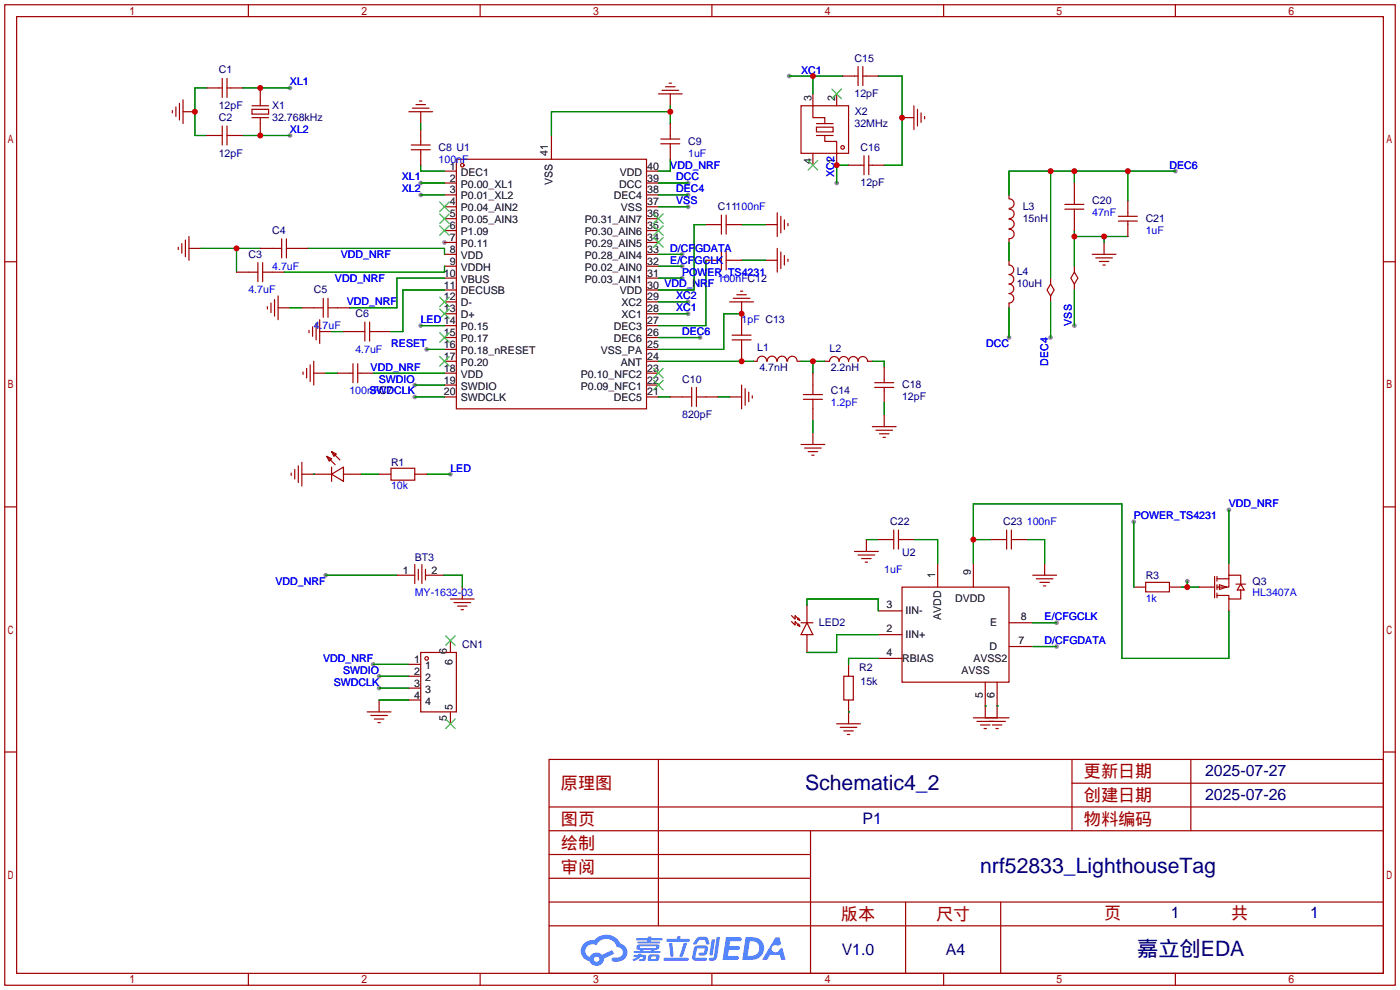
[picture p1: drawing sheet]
<svg xmlns="http://www.w3.org/2000/svg" width="299mm" height="212mm" viewBox="0 0 299 212" stroke-linecap="round" stroke-linejoin="round" font-family="sans-serif">
<g fill="#999">
<circle cx="95" cy="51.8" r=".51"/>
<circle cx="62" cy="18.8" r=".51"/>
<circle cx="62" cy="29" r=".51"/>
<circle cx="89.9" cy="39.1" r=".51"/>
<circle cx="89.9" cy="41.7" r=".51"/>
<circle cx="91.2" cy="74.7" r=".51"/>
<circle cx="88.6" cy="82.3" r=".51"/>
<circle cx="88.6" cy="84.8" r=".51"/>
<circle cx="168.7" cy="16.3" r=".51"/>
<circle cx="178.8" cy="39.1" r=".51"/>
<circle cx="147.1" cy="64.5" r=".51"/>
<circle cx="147.1" cy="67.1" r=".51"/>
<circle cx="149.6" cy="72.1" r=".51"/>
<circle cx="147.1" cy="44.2" r=".51"/>
<circle cx="147.1" cy="41.7" r=".51"/>
<circle cx="147.1" cy="39.1" r=".51"/>
<circle cx="225.8" cy="133.1" r=".51"/>
<circle cx="225.8" cy="138.2" r=".51"/>
<circle cx="79.8" cy="142" r=".51"/>
<circle cx="81" cy="144.5" r=".51"/>
<circle cx="81" cy="147.1" r=".51"/>
<circle cx="215.6" cy="72.1" r=".51"/>
<circle cx="224.5" cy="72.1" r=".51"/>
<circle cx="69.6" cy="122.9" r=".51"/>
<circle cx="251.2" cy="36.6" r=".51"/>
<circle cx="229.6" cy="69.6" r=".51"/>
<circle cx="89.9" cy="69.6" r=".51"/>
<circle cx="96.3" cy="101.3" r=".51"/>
<circle cx="242.3" cy="111.5" r=".51"/>
<circle cx="253.7" cy="124.2" r=".51"/>
<circle cx="262.6" cy="109" r=".51"/>
<circle cx="145.8" cy="59.4" r=".51"/>
<circle cx="145.8" cy="54.4" r=".51"/>
<circle cx="145.8" cy="56.9" r=".51"/>
</g>
<g fill="none" stroke="#a10000" stroke-width=".25">
<path d="M1 1h297.2v209.6h-297.2zM3.6 3.6h292.1v204.4h-292.1zM53.1 1v2.6M102.6 1v2.6M152.1 1v2.6M201.7 1v2.6M251.2 1v2.6M1 55.9h2.6M295.7 55.9h2.5M1 108.3h2.6M295.7 108.3h2.5M1 160.7h2.6"/>
<path d="M117.3 162.3h178.4v45.7h-178.4zM117.3 177.5h178.4M117.3 172.5h178.4M140.7 162.3v35.6M173.2 177.5v30.5M229.1 162.3v15.2M229.1 167.4h66.6M254.5 162.3v15.2M295.7 160.7h2.5M117.3 182.6h55.9M117.3 197.9h178.4M117.3 192.8h178.4"/>
<path d="M117.3 187.7h55.9M193.5 192.8v15.2M213.9 192.8v15.2M53.1 208v2.6M102.6 208v2.6M152.1 208v2.6M201.7 208v2.6M251.2 208v2.6"/>
</g>
<g fill="#5487ff">
<path d="M155.2 200.3h2.6a.48 .48 0 0 1 .7 .4 .48 .48 0 0 1-.6 .4h-1.8l-.2 1.1h1.9a.43 .43 0 0 1 .4 .4 .43 .43 0 0 1-.5 .4h-1.9l-.2 1.3h1.7a.45 .45 0 0 1 .5 .2 .45 .45 0 0 1-.1 .6h-3.3z"/>
<path d="M165.7 200.3h.9l.4 1.5-.8 .3a.84 .84 0 0 0-1.2 .3 .84 .84 0 0 0 .4 1.1 .84 .84 0 0 0 1.1-.4l.1-.2 .6-.3 .7 2.5h-1l-.2-1h-2.1l-.6 1h-1.1z"/>
<path d="M152.1 200.8h.7l-.5 3.1a.36 .36 0 0 1-.3 .3 .36 .36 0 0 1-.4-.3z"/>
<path d="M153.2 200.2h.7l-.6 4.3a1.13 1.13 0 0 1-1.8 .6l.2-.4h.7l.2-.2z"/>
<path d="M148.9 200.6l.6-.4h1a.77 .77 0 0 1 .9 .5l.3 1-.2 .2h-.5l-.3-.9-.2-.2-1 .1-.7 1-.6-.1-.1-.2z"/>
<path d="M148.4 202.4l.6-.3h1.7a.81 .81 0 0 1 .7 .5 .81 .81 0 0 1-.2 .8 .81 .81 0 0 1-.9 .8h-.7a.32 .32 0 0 1-.3-.3 .32 .32 0 0 1 .4-.3h.7l.2-.9-1.6 .1-.4 1.8 2.2 .1a.32 .32 0 0 1 .3 .4 .32 .32 0 0 1-.4 .2h-2.2l-.5-.3-.1-.5z"/>
<path d="M141.9 204.7h5a.33 .33 0 0 1 .3 .3 .33 .33 0 0 1-.3 .3h-4.9l-.2-.1z"/>
<path d="M146.1 201.5h.8l-.7 2a.98 .98 0 0 1-.7 1.1l-.3-.3z"/>
<path d="M143 201.6h.7l.3 2.5a.34 .34 0 0 1-.3 .4 .34 .34 0 0 1-.4-.3z"/>
<path d="M142.5 200.7h2.1l.3-.6h.6l-.1 .6h1.7a.32 .32 0 0 1 .4 .3 .32 .32 0 0 1-.4 .3h-4.5l-.2-.2z"/>
<path d="M135.5 204.1h.9l.1-.3h.6v.3h.8a.82 .82 0 0 1-.5 1.3h-.8v-.4l.7-.1 .1-.3a.68 .68 0 0 0-1 .4l-1.1 .4-.1-.4 .9-.5h-.7z"/>
<path d="M136 200.5h2.4l.1-.3h.7v.3h2.2l.2 .3-.2 .2h-2.3v.2h1.8l.2 .3-.2 .1h-4.5l-.1-.4h2l.1-.2h-2.3l-.1-.2z"/>
<path d="M159.4 200.3l-.8 4.9h1.7a2.5 2.5 0 0 0 3-2.5 2.5 2.5 0 0 0-3.1-2.4zM160.3 201.1a1.61 1.61 0 0 1 2 1.5 1.61 1.61 0 0 1-1.8 1.7h-.7z"/>
<path d="M136.2 202a.55 .55 0 0 0-.2 .8 .55 .55 0 0 0 .7 .2l.1 .3h-1.3v.3l5.4 .1 .3-.2-.2-.2h-1.2l.2-.3a.7 .7 0 0 0 .8-.3 .7 .7 0 0 0 0-.8l-4.2-.1zM136.8 202.3l3.3-.1 .1 .1-.2 .3h-3.2zM137.5 203h1.7l-.2 .3h-1.4z"/>
<path d="M138.6 204.2a1.05 1.05 0 0 0 0 1.2 2.91 2.91 0 0 0 2.2-.2 .98 .98 0 0 0 0-1.2h-1.6zM139.2 204.5l.9-.1 .1 .4-.2 .2-.8-.1z"/>
<path d="M124.9 201.6a2.23 2.23 0 0 0-.7 2.3 2.23 2.23 0 0 0 1.8 1.6 1.58 1.58 0 0 0 1.8 .9 1.58 1.58 0 0 0 1.3-1.5l2.2-1.1-.5-.7-2.1 1a1.65 1.65 0 0 0-2.7 .4 1.45 1.45 0 0 1-.8-1.9 1.45 1.45 0 0 1 2-.7l.3 .1a2.3 2.3 0 0 1 2.3-1.3 2.3 2.3 0 0 1 2 1.7 1.12 1.12 0 0 1 1.3 1 1.12 1.12 0 0 1-1.1 1.2h-.7a.45 .45 0 0 0-.6 .4 .45 .45 0 0 0 .5 .5 2.21 2.21 0 0 0 2.2-.5 2.21 2.21 0 0 0 .5-2.3 2.13 2.13 0 0 0-1.3-1.1 3.3 3.3 0 0 0-5.6-.7l-1.1 .1zM127 205a.57 .57 0 0 1 1.1 0 .57 .57 0 0 1-1.1 0z"/>
</g>
<g fill="none" stroke="#a10000" stroke-width=".25">
<path d="M44.2 18.8h3.3M47.5 16.8v4M48.5 16.8v4M48.5 18.8h3.3M55.6 18.8v3.8M141.5 19.3h3.5M142.2 18.5h2.1M143 17.8h.5M180.1 16.3h3.3M183.4 14.2v4.1M184.4 14.2v4.1M184.4 16.3h3.3"/>
<path d="M36.8 23.6v.5M37.6 22.9v2M38.4 22.1v3.6M39.1 23.9h2.6M39.1 21.3v5.1M44.2 29h3.3M47.5 26.9v4.1M48.5 29h3.3M48.5 26.9v4.1M53.8 23.4h3.6v1h-3.6zM53.8 22.6h3.6M53.8 25.1h3.6"/>
<path d="M55.6 25.1v3.9M87.4 23.9h5.1M87.9 32h4M87.9 31h4M88.1 23.1h3.6M88.9 22.4h2M89.7 21.6h.5M89.9 23.9v2.5M89.9 27.7v3.3M89.9 32v3.3M95 36.6h2.5M95 39.1h2.5"/>
<path d="M97.5 34h40.7v53.4h-40.7zM117.9 29v5M138.2 36.6h2.5M138.2 39.1h2.5M140.7 20.1h5.1M141.2 30.7h4.1M141.2 29.7h4.1M143.3 20.1v2.5M143.3 26.4v3.3M143.3 30.7v3.3M171.2 22.6h10.2v10.2h-10.2zM173.7 20.1v5h2.6v1.3"/>
<path d="M173.7 32.8v2.5M174.5 27.2h3.6v1h-3.6zM174.5 29h3.6M174.5 26.4h3.6M176.3 29v1.2h2.5v5.1M178.8 20.1v2.5M181.4 35.3h3.3M184.7 33.3v4M185.7 33.3v4M185.7 35.3h3.3M192.8 25.1h2.5M195.3 22.6v5.1"/>
<path d="M196.1 23.4v3.5M196.8 24.1v2.1M197.6 24.9v.5M229.6 39.1v4.6M38.1 52.8v.5M38.9 52.1v2M39.6 51.3v3.6M40.4 53.1h2.5M40.4 50.5v5.1M50.5 58.2h4.6M55.1 56.1v4.1M55.6 53.1h4.6"/>
<path d="M56.1 56.1v4.1M56.1 58.2h4.6M60.2 51.1v4M61.2 53.1h4.6M61.2 51.1v4M95 41.7h2.5M95 44.2h2.5M95 46.7h2.5M95 49.3h2.5M95 51.8h2.5M95 54.4h2.5M95 56.9h2.5"/>
<path d="M95 59.4h2.5M138.2 41.7h2.5M138.2 44.2h2.5M138.2 46.7h2.5M138.2 49.3h2.5M138.2 51.8h2.5M138.2 54.4h2.5M138.2 56.9h2.5M138.2 59.4h2.5M150.9 55.6h3.3M150.9 48h3.3M154.2 46v4"/>
<path d="M154.2 53.6v4.1M155.2 55.6h3.3M155.2 48h3.3M155.2 46v4M155.2 53.6v4.1M163.6 55.6h2.5M163.6 48h2.5M166.1 45.5v5M166.1 53.1v5.1M166.9 46.2v3.6M166.9 53.8v3.6M167.6 47v2"/>
<path d="M167.6 54.6v2M168.4 47.8v.5M168.4 55.4v.5M215.6 55.6l.1 1a1.02 1.02 0 0 1 1 1.1 1.02 1.02 0 0 1-1.1 1 1.02 1.02 0 0 1 1.1 1 1.02 1.02 0 0 1-1.1 1 1.02 1.02 0 0 1 1.1 1 1.02 1.02 0 0 1-1.1 1 1.02 1.02 0 0 1 1.1 1.1 1.02 1.02 0 0 1-1.1 1v1M215.6 41.7v.7M215.6 51.1v.7M215.7 49a1.01 1.01 0 0 1 1.1 1 1.01 1.01 0 0 1-1.1 1M215.7 42.5a1.01 1.01 0 0 1 1 1 1.01 1.01 0 0 1-1 1M215.7 46.8a1.01 1.01 0 0 1 1.1 1.1 1.01 1.01 0 0 1-1.1 1M215.7 44.7a1.01 1.01 0 0 1 1.1 1 1.01 1.01 0 0 1-1.1 1M224.5 59.4v1.3M227.6 44.7h4"/>
<path d="M227.6 43.7h4M229.6 58.2l.8 1.2-.8 1.3-.7-1.3zM229.6 44.7v4.6M229.6 56.9v1.3M233.4 54.4h5.1M234.2 55.1h3.5M234.9 55.9h2.1M235.7 56.6h.5M236 51.8v2.6M239 47.2h4.1M239 46.2h4.1M241 42.9v3.3"/>
<path d="M241 47.2v3.3M57.1 65.5v.5M57.9 64.8v2M58.7 64v3.6M59.4 65.8h2.6M59.4 63.2v5.1M64.5 65.8h4.6M64.8 79.5v.5M65.5 78.7v2.1M66 70.6v.5M66.3 78v3.5M66.8 69.8v2.1"/>
<path d="M67.1 79.8h2.5M67.1 77.2v5.1M67.6 69.1v3.5M68.3 70.9h2.6M68.3 68.3v5.1M69.1 63.8v4M70.1 65.8h4.6M70.1 63.8v4M72.1 79.8h3.3M73.4 70.9h4.6M75.4 77.7v4.1M76.5 79.8h3.3"/>
<path d="M76.5 77.7v4.1M78 68.8v4.1M79 70.9h4.6M79 68.8v4.1M95 62h2.5M95 64.5h2.5M95 67.1h2.5M95 69.6h2.5M95 72.1h2.5M95 74.7h2.5M95 77.2h2.5M95 79.8h2.5"/>
<path d="M138.2 62h2.5M138.2 64.5h2.5M138.2 67.1h2.5M138.2 69.6h2.5M138.2 72.1h2.5M138.2 74.7h2.5M138.2 77.2h2.5M138.2 79.8h2.5M156 64.5h5M156.5 72.6h4M156.5 71.6h4M156.7 63.8h3.6"/>
<path d="M157.5 63h2M158.2 62.2h.5M158.5 64.5v7.1M158.5 72.6v4.6M161 77.2h.8M161.8 77.2a1.01 1.01 0 0 1 1-1.1 1.01 1.01 0 0 1 1.1 1.1M164 77.2a1.01 1.01 0 0 1 1-1.1 1.01 1.01 0 0 1 1 1.1M166.1 77.2a1.01 1.01 0 0 1 1-1.1 1.01 1.01 0 0 1 1.1 1.1M168.3 77.2a1.01 1.01 0 0 1 1-1.1 1.01 1.01 0 0 1 1.1 1.1M170.4 77.2h.8M173.7 79.8v4.5M176.3 77.2h1a1.02 1.02 0 0 1 1-1 1.02 1.02 0 0 1 1 1 1.02 1.02 0 0 1 1-1 1.02 1.02 0 0 1 1.1 1 1.02 1.02 0 0 1 1-1 1.02 1.02 0 0 1 1 1 1.02 1.02 0 0 1 1-1 1.02 1.02 0 0 1 1 1h1"/>
<path d="M189 78.5v3.3M224.5 60.7l.8 1.3-.8 1.2-.7-1.2zM224.5 63.2v1.3M229.6 60.7v1.3M63.8 99.6v3.5M64.5 98.8v5.1M69.8 97.5l1.1 .5-.5 .6zM69.8 97.5l1.8 1.8M70.9 96.5l1 .5-.5 .5zM70.9 96.5l1.7 1.8M70.9 99.8v3.1M95 82.3h2.5"/>
<path d="M95 84.8h2.5M138.2 82.3h2.5M138.2 84.8h2.5M143.3 84.8h4.5M147.8 82.8v4.1M148.8 84.8h4.6M148.8 82.8v4.1M156 84.8h2.5M158.5 82.3v5.1M159.3 83.1v3.5M160 83.8v2.1M160.8 84.6v.5"/>
<path d="M171.2 95h5.1M171.7 85.3h4.1M171.7 84.3h4.1M172 95.8h3.5M172.7 96.5h2.1M173.5 97.3h.5M173.7 85.3v4.6M173.7 92.5v2.5M186.4 91.2h5.1M186.9 82.8h4.1M186.9 81.8h4.1M187.2 91.9h3.6"/>
<path d="M188 92.7h2M188.7 93.5h.5M189 82.8v3.3M189 88.6v2.6M62.2 101.1v.5M63 100.3v2.1M64.5 101.3h6.4M70.9 101.3l2.5-1.5v3.1zM73.4 101.3h3.8M81 101.3h2.6M83.6 100.1h5v2.5h-5zM88.6 101.3h2.6"/>
<path d="M182.6 117.9h5.1M183.4 118.6h3.5M184.1 119.4h2.1M185.2 115.3v2.6M187.7 115.3h3.3M191 113.3v4M192 113.3v4M192 115.3h3.3M211.8 115.3h3.3M215.1 113.3v4M216.2 115.3h3.3M216.2 113.3v4"/>
<path d="M84.8 122.9h3.8M88.6 120.6v4.1M89.4 121.7v2.3M89.9 139.4h7.6v12.7h-7.6zM90.2 120.6v4.1M90.9 122.9h3.8M90.9 121.7v2.3M96.3 128h5M96.3 136.9v2.5M97 128.8h3.6M97.8 129.5h2M98.6 130.3h.5"/>
<path d="M98.8 125.5v2.5M169.2 132.8l.7 .8v-.8l1 1.1-.5-.3M169.2 131.6l.7 .7v-.7l1 1-.5-.3M170.7 133.4l.2 .5M170.7 132.1l.2 .5M171.2 133.1h2.5M172.5 133.1l1.2 2.5h-2.5zM172.5 129.3v3.8M172.5 135.6v3.8M184.9 120.1h.5M187.7 135.6h5.1M187.7 130.6h5.1"/>
<path d="M192.8 125.5h22.8v20.3h-22.8zM200.4 120.4v5.1M208 120.4v5.1M215.6 138.2h5.1M215.6 133.1h5.1M220.7 122.9h5.1M221.5 123.7h3.5M222.2 124.5h2.1M223 125.2h.5M223.3 120.4v2.5M242.3 125.5h2.6M244.9 124.5h5v2h-5z"/>
<path d="M249.9 125.5h2.6M256.3 125.5h3.3M259.6 123.2v4.6M260.1 123.7h2.5M260.1 123.2v1M260.1 125v1M260.1 126.7v1.1M260.6 125l1.5 .5-1.5 .5zM262.6 120.4v2.5M262.6 128v2.6M264.2 124.8h2M265.2 124.8l.7 1.3h-1.5z"/>
<path d="M265.2 124.7v-1.8h-2.6v2.6h-2.5M265.2 126v2h-2.6v-.7h-2.5M78.5 152.1h5.1M79.2 152.9h3.6M80 153.7h2M80.8 154.4h.5M81 149.6v2.5M87.4 142h2.5M87.4 144.5h2.5M87.4 147.1h2.5M87.4 149.6h2.5M96.3 152.1v2.6"/>
<path d="M178.8 154.7h5.1M179.6 155.4h3.5M180.3 144.5h2.1v5.1h-2.1zM180.3 156.2h2.1M181.1 157h.5M181.4 142v2.5M181.4 149.6v5.1M187.7 140.7h5.1M208 153.4h7.6M208.8 154.2h6.1M209.5 154.9h2.1M210.3 155.7h.5"/>
<path d="M210.6 145.8v7.6M212.1 154.9h2M212.9 155.7h.5M213.1 145.8v7.6"/>
<circle cx="98.8" cy="35.3" r=".38"/>
<circle cx="180.1" cy="31.5" r=".38"/>
<circle cx="91.2" cy="140.7" r=".38"/>
</g>
<g fill="none" stroke="#3c3" stroke-width=".25">
<path d="M177.8 19.1l2 2M179.8 19.1l-2 2M172.7 34.3l2.1 2M174.8 34.3l-2.1 2M94 43.2l2 2M94 45.7l2 2.1M94 48.3l2 2M96 43.2l-2 2M96 45.7l-2 2.1M96 48.3l-2 2M139.7 50.8l2 2M139.7 48.3l2 2"/>
<path d="M139.7 45.7l2 2.1M141.7 50.8l-2 2M141.7 48.3l-2 2M141.7 45.7l-2 2.1M94 63.5l2 2M94 66l2 2.1M94 71.1l2 2.1M94 76.2l2 2M96 63.5l-2 2M96 66l-2 2.1M96 71.1l-2 2.1M96 76.2l-2 2"/>
<path d="M139.7 78.7l2 2.1M141.7 78.7l-2 2.1M139.7 81.3l2 2M141.7 81.3l-2 2M95.2 135.9l2.1 2M97.3 135.9l-2.1 2M95.2 153.7l2.1 2M97.3 153.7l-2.1 2"/>
</g>
<g fill="none" stroke="#008700" stroke-width=".25">
<path d="M44.2 18.8h-2.5v10.2h2.5M51.8 18.8h10.2M168.7 16.3h11.4M173.7 16.3v3.8M187.7 16.3h5.1v19h-3.8M51.8 29h10.2M89.9 39.1h5.1M89.9 35.3v1.3h5.1M89.9 26.4v1.3M140.7 39.1h6.4M143.3 34v2.6h-2.6M143.3 22.6v3.8"/>
<path d="M143.3 23.9h-25.4v5.1M181.4 35.3h-2.6v3.8M224.5 36.6v22.8M229.6 36.6v2.5M241 36.6v6.3M251.2 36.6h-35.6v5.1M42.9 53.1h12.7M50.5 53.1v5.1M65.8 53.1h29.2v1.3M89.9 41.7h5.1M95 59.4h-10.2v6.4h-10.1M95 56.9v1.3h-34.3"/>
<path d="M140.7 41.7h6.4M140.7 44.2h6.4M140.7 59.4h5.1M140.7 54.4h5.1M140.7 56.9h5.1M150.9 55.6v14h-10.2M150.9 48h-2.6v14h-7.6M158.5 55.6h5.1M158.5 48h5.1M215.6 51.8v3.8M229.6 49.3v7.6M229.6 50.5h11.4"/>
<path d="M236 50.5v1.3M62 65.8h2.5M69.6 79.8h2.5M70.9 70.9h2.5M79.8 79.8h15.2M89.9 69.6h5.1M91.2 74.7h3.8M95 62h-8.9v8.9h-2.5M140.7 77.2h20.3M140.7 64.5h6.4M140.7 67.1h6.4M140.7 72.1h8.9"/>
<path d="M158.5 67.1h-3.8v7.6h-14M171.2 77.2h5.1M173.7 77.2v2.6M186.4 77.2h2.6v1.3M215.6 65.8v6.3M224.5 64.5v7.6M229.6 62v7.6M88.6 82.3h6.4M88.6 84.8h6.4M140.7 84.8h2.6M153.4 84.8h2.6M173.7 89.9v2.6"/>
<path d="M189 86.1v2.5M67.1 101.3h.1M77.2 101.3h3.8M91.2 101.3h5.1M185.2 115.3h2.5M195.3 115.3h5.1v5.1M208 115.3h3.8M219.5 115.3h3.8v5.1M242.3 111.5v14M262.6 109v11.4M69.6 122.9h15.2M94.7 122.9h4.1v2.6"/>
<path d="M172.5 129.3v-1.3h15.2v2.6M187.7 135.6h-8.9v3.8h-6.3M208 120.4v-12.7h31.8v33h22.8v-10.1M220.7 133.1h5.1M220.7 138.2h5.1M252.5 125.5h3.8M253.7 124.2v1.3M79.8 142h7.6M81 144.5h6.4M81 147.1h6.4M81 149.6h6.4M181.4 152.1h.1"/>
<path d="M187.7 140.7h-6.3v1.3M210.6 150.9h.1M213.1 150.9h.1"/>
</g>
<g fill="#c00">
<circle cx="41.7" cy="23.9" r=".63"/>
<circle cx="55.6" cy="18.8" r=".63"/>
<circle cx="55.6" cy="29" r=".63"/>
<circle cx="192.8" cy="25.1" r=".63"/>
<circle cx="173.7" cy="16.3" r=".63"/>
<circle cx="178.8" cy="35.3" r=".63"/>
<circle cx="143.3" cy="23.9" r=".63"/>
<circle cx="158.5" cy="67.1" r=".63"/>
<circle cx="158.5" cy="77.2" r=".63"/>
<circle cx="173.7" cy="77.2" r=".63"/>
<circle cx="229.6" cy="36.6" r=".63"/>
<circle cx="224.5" cy="36.6" r=".63"/>
<circle cx="241" cy="36.6" r=".63"/>
<circle cx="50.5" cy="53.1" r=".63"/>
<circle cx="236" cy="50.5" r=".63"/>
<circle cx="229.6" cy="50.5" r=".63"/>
<circle cx="208" cy="115.3" r=".63"/>
<circle cx="253.7" cy="125.5" r=".63"/>
</g>
<g font-size="4.5" fill="#000080">
<text x="172.1" y="168.8">Schematic4_2</text>
<text x="209.5" y="186.6">nrf52833_LighthouseTag</text>
<text x="243" y="204.4">嘉立创EDA</text>
</g>
<g font-size="3.7" fill="#a00000">
<text x="231.6" y="166.2">更新日期</text>
<text x="119.9" y="168.7">原理图</text>
<text x="231.6" y="171.2">创建日期</text>
<text x="119.9" y="176.3">图页</text>
<text x="231.6" y="176.3">物料编码</text>
<text x="119.9" y="181.4">绘制</text>
<text x="119.9" y="186.5">审阅</text>
<text x="179.7" y="196.6">版本</text>
<text x="200" y="196.6">尺寸</text>
<text x="236" y="196.4">页</text>
<text x="263.1" y="196.4">共</text>
</g>
<g font-size="3.4" fill="#000080">
<text x="257.6" y="165.9">2025-07-27</text>
<text x="257.6" y="171">2025-07-26</text>
<text x="184.4" y="176.1">P1</text>
<text x="250.3" y="196.2">1</text>
<text x="280" y="196.2">1</text>
<text x="179.9" y="204">V1.0</text>
<text x="202.1" y="204">A4</text>
</g>
<g font-size="2.3" fill="#000080">
<text x="46.7" y="15.7">C1</text>
<text x="182.6" y="13.2">C15</text>
<text x="46.7" y="23.3">12pF</text>
<text x="58.2" y="23.3">X1</text>
<text x="182.6" y="20.8">12pF</text>
<text x="46.7" y="25.9">C2</text>
<text x="58.2" y="25.9">32.768kHz</text>
<text x="182.6" y="27.2">32MHz</text>
<text x="182.7" y="24.6">X2</text>
<text x="46.7" y="33.5">12pF</text>
<text x="93.7" y="32.2">C8 U1</text>
<text x="147.1" y="31">C9</text>
<text x="183.9" y="32.2">C16</text>
<text x="183.9" y="39.8">12pF</text>
<text x="153.4" y="44.9">C11100nF</text>
<text x="218.6" y="44.9">L3</text>
<text x="218.6" y="47.4">15nH</text>
<text x="233.4" y="43.7">C20</text>
<text x="244.9" y="47.5">C21</text>
<text x="58.2" y="50">C4</text>
<text x="53.1" y="55.1">C3</text>
<text x="217.3" y="58.9">L4</text>
<text x="67.1" y="62.7">C5</text>
<text x="217.3" y="61.4">10uH</text>
<text x="75.9" y="67.8">C6</text>
<text x="161.8" y="75">L1</text>
<text x="177.3" y="75.1">L2</text>
<text x="145.8" y="81.8">C10</text>
<text x="162.3" y="79.2">4.7nH</text>
<text x="177.5" y="79.2">2.2nH</text>
<text x="192.8" y="83">C18</text>
<text x="145.8" y="89.3">820pF</text>
<text x="177.5" y="84.3">C14</text>
<text x="192.8" y="85.5">12pF</text>
<text x="83.6" y="99.5">R1</text>
<text x="190.2" y="112.2">C22</text>
<text x="214.4" y="112.2">C23</text>
<text x="88.6" y="119.9">BT3</text>
<text x="192.8" y="118.8">U2</text>
<text x="244.9" y="123.7">R3</text>
<text x="267.7" y="124.9">Q3</text>
<text x="175" y="133.8">LED2</text>
<text x="98.8" y="138.4">CN1</text>
<text x="183.6" y="143.5">R2</text>
<text x="183.9" y="146.5">15k</text>
</g>
<g font-size="2.3" fill="#00f">
<text x="171.2" y="15.7">XC1</text>
<text x="62" y="18.3">XL1</text>
<text x="62" y="28.4">XL2</text>
<text x="93.7" y="34.8">100nF</text>
<text x="147.1" y="33.5">1uF</text>
<text x="85.9" y="38.6">XL1</text>
<text x="85.9" y="41.1">XL2</text>
<text x="143.3" y="36">VDD_NRF</text>
<text x="144.5" y="41.1">DEC4</text>
<text x="144.5" y="38.6">DCC</text>
<text x="178.3" y="37.8" transform="rotate(-90 178.3 37.8)">XC2</text>
<text x="249.9" y="36">DEC6</text>
<text x="144.5" y="43.7">VSS</text>
<text x="233.4" y="46.2">47nF</text>
<text x="143.3" y="53.8">D/CFGDATA</text>
<text x="244.9" y="50">1uF</text>
<text x="58.2" y="57.6">4.7uF</text>
<text x="72.9" y="55.1">VDD_NRF</text>
<text x="143.3" y="56.4">E/CFGCLK</text>
<text x="145.8" y="58.9">POWER_TS4231</text>
<text x="53.1" y="62.7">4.7uF</text>
<text x="71.6" y="60.2">VDD_NRF</text>
<text x="74.1" y="65.2">VDD_NRF</text>
<text x="144.5" y="64">XC2</text>
<text x="153.4" y="60.2">100nFC12</text>
<text x="67.1" y="70.3">4.7uF</text>
<text x="89.9" y="69.1">LED 14</text>
<text x="144.5" y="66.5">XC1</text>
<text x="145.8" y="71.6">DEC6</text>
<text x="158.5" y="69.1">1pF C13</text>
<text x="229.1" y="69.6" transform="rotate(-90 229.1 69.6)">VSS</text>
<text x="75.9" y="75.4">4.7uF</text>
<text x="83.6" y="74.1">RESET</text>
<text x="210.7" y="74.1">DCC</text>
<text x="79.2" y="79.2">VDD_NRF</text>
<text x="81" y="81.8">SWDIO</text>
<text x="224" y="78.2" transform="rotate(-90 224 78.2)">DEC4</text>
<text x="74.7" y="84.3">100nFC7</text>
<text x="78.9" y="84.3">SWDCLK</text>
<text x="177.5" y="86.8">1.2pF</text>
<text x="96.3" y="100.8">LED</text>
<text x="83.6" y="104.6">10k</text>
<text x="219.5" y="112.2">100nF</text>
<text x="242.3" y="111">POWER_TS4231</text>
<text x="262.6" y="108.4">VDD_NRF</text>
<text x="58.9" y="124.9">VDD_NRF</text>
<text x="189" y="122.4">1uF</text>
<text x="88.6" y="127.5">MY-1632-03</text>
<text x="244.9" y="128.7">1k</text>
<text x="267.7" y="127.5">HL3407A</text>
<text x="223.3" y="132.6">E/CFGCLK</text>
<text x="223.3" y="137.6">D/CFGDATA</text>
<text x="69" y="141.4">VDD_NRF</text>
<text x="73.3" y="144">SWDIO</text>
<text x="71.3" y="146.5">SWDCLK</text>
</g>
<g font-size="2.3">
<text x="173.4" y="21.6" transform="rotate(-90 173.4 21.6)">3</text>
<text x="178.5" y="21.6" transform="rotate(-90 178.5 21.6)">2</text>
<text x="117.1" y="33.3" transform="rotate(-90 117.1 33.3)">41</text>
<text x="173.4" y="35" transform="rotate(-90 173.4 35)">4</text>
<text x="178.5" y="35" transform="rotate(-90 178.5 35)">1</text>
<text x="96.1" y="36.3">1</text>
<text x="96.1" y="38.8">2</text>
<text x="96.1" y="41.3">3</text>
<text x="98.5" y="37.5">DEC1</text>
<text x="98.5" y="40.1">P0.00_XL1</text>
<text x="118.1" y="39.6" transform="rotate(-90 118.1 39.6)">VSS</text>
<text x="132.3" y="40.1">DCC</text>
<text x="132.5" y="37.5">VDD</text>
<text x="138.3" y="41.3">38</text>
<text x="138.3" y="38.8">39</text>
<text x="138.3" y="36.3">40</text>
<text x="96.1" y="43.9">4</text>
<text x="96.1" y="46.4">5</text>
<text x="98.5" y="42.6">P0.01_XL2</text>
<text x="98.5" y="45.2">P0.04_AIN2</text>
<text x="98.5" y="47.7">P0.05_AIN3</text>
<text x="125" y="47.7">P0.31_AIN7</text>
<text x="131.2" y="42.6">DEC4</text>
<text x="132.7" y="45.2">VSS</text>
<text x="138.3" y="46.4">36</text>
<text x="138.3" y="43.9">37</text>
<text x="96.1" y="49">6</text>
<text x="96.1" y="51.5">7</text>
<text x="98.5" y="50.2">P1.09</text>
<text x="98.5" y="52.8">P0.11</text>
<text x="125" y="52.8">P0.29_AIN5</text>
<text x="125" y="50.2">P0.30_AIN6</text>
<text x="138.3" y="51.5">34</text>
<text x="138.3" y="49">35</text>
<text x="94.9" y="59.1">10</text>
<text x="96.1" y="54">8</text>
<text x="96.1" y="56.6">9</text>
<text x="98.5" y="55.3">VDD</text>
<text x="98.5" y="57.9">VDDH</text>
<text x="125" y="57.9">P0.02_AIN0</text>
<text x="125" y="55.3">P0.28_AIN4</text>
<text x="138.3" y="59.1">31</text>
<text x="138.3" y="56.6">32</text>
<text x="138.3" y="54">33</text>
<text x="94.9" y="61.7">11</text>
<text x="94.9" y="64.2">12</text>
<text x="98.5" y="60.4">VBUS</text>
<text x="98.5" y="62.9">DECUSB</text>
<text x="98.5" y="65.5">D-</text>
<text x="125" y="60.4">P0.03_AIN1</text>
<text x="132.5" y="62.9">VDD</text>
<text x="132.8" y="65.5">XC2</text>
<text x="138.3" y="64.2">29</text>
<text x="138.3" y="61.7">30 VDD_NRF</text>
<text x="94.9" y="66.7">13</text>
<text x="94.9" y="71.8">15</text>
<text x="98.5" y="68">D+</text>
<text x="98.5" y="70.6">P0.15</text>
<text x="131.2" y="70.6">DEC3</text>
<text x="132.8" y="68">XC1</text>
<text x="138.3" y="71.8">26</text>
<text x="138.3" y="69.3">27</text>
<text x="138.3" y="66.7">28</text>
<text x="94.9" y="74.4">16</text>
<text x="94.9" y="76.9">17</text>
<text x="98.5" y="73.1">P0.17</text>
<text x="98.5" y="75.6">P0.18_nRESET</text>
<text x="128.4" y="75.6">VSS_PA</text>
<text x="131.2" y="73.1">DEC6</text>
<text x="138.3" y="76.9">24</text>
<text x="138.3" y="74.4">25</text>
<text x="94.9" y="79.4">18</text>
<text x="94.9" y="82">19</text>
<text x="98.5" y="78.2">P0.20</text>
<text x="98.5" y="80.7">VDD</text>
<text x="98.5" y="83.3">SWDIO</text>
<text x="124.1" y="83.3">P0.09_NFC1</text>
<text x="124.1" y="80.7">P0.10_NFC2</text>
<text x="132.7" y="78.2">ANT</text>
<text x="138.3" y="82">22</text>
<text x="138.3" y="79.4">23</text>
<text x="94.9" y="84.5">20</text>
<text x="98.5" y="85.8">SWDCLK</text>
<text x="131.2" y="85.8">DEC5</text>
<text x="138.3" y="84.5">21</text>
<text x="86.1" y="122.6">1</text>
<text x="92.2" y="122.6">2</text>
<text x="199.9" y="123.4" transform="rotate(-90 199.9 123.4)">1</text>
<text x="207.5" y="122.9" transform="rotate(-90 207.5 122.9)">9</text>
<text x="189.5" y="130">3</text>
<text x="193.5" y="131.3">IIN-</text>
<text x="204.1" y="128.7">DVDD</text>
<text x="189.5" y="135.1">2</text>
<text x="193.5" y="136.4">IIN+</text>
<text x="201.1" y="132.5" transform="rotate(-90 201.1 132.5)">AVDD</text>
<text x="211.6" y="133.8">E</text>
<text x="217.7" y="137.6">7</text>
<text x="218.2" y="132.6">8</text>
<text x="88.5" y="141.7">1</text>
<text x="90.9" y="142.9">1</text>
<text x="95.5" y="139.8" transform="rotate(-90 95.5 139.8)">6</text>
<text x="96.7" y="142.1" transform="rotate(-90 96.7 142.1)">6</text>
<text x="189.5" y="140.2">4</text>
<text x="192.8" y="141.4">RBIAS</text>
<text x="205.5" y="144">AVSS</text>
<text x="208" y="141.4">AVSS2</text>
<text x="211.5" y="138.9">D</text>
<text x="88.5" y="144.2">2</text>
<text x="88.5" y="146.8">3</text>
<text x="88.5" y="149.3">4</text>
<text x="90.9" y="145.5">2</text>
<text x="90.9" y="148">3</text>
<text x="210" y="149.1" transform="rotate(-90 210 149.1)">5</text>
<text x="212.6" y="149.1" transform="rotate(-90 212.6 149.1)">6</text>
<text x="90.9" y="150.6">4</text>
<text x="95.5" y="154" transform="rotate(-90 95.5 154)">5</text>
<text x="96.7" y="151.7" transform="rotate(-90 96.7 151.7)">5</text>
</g>
</svg>
